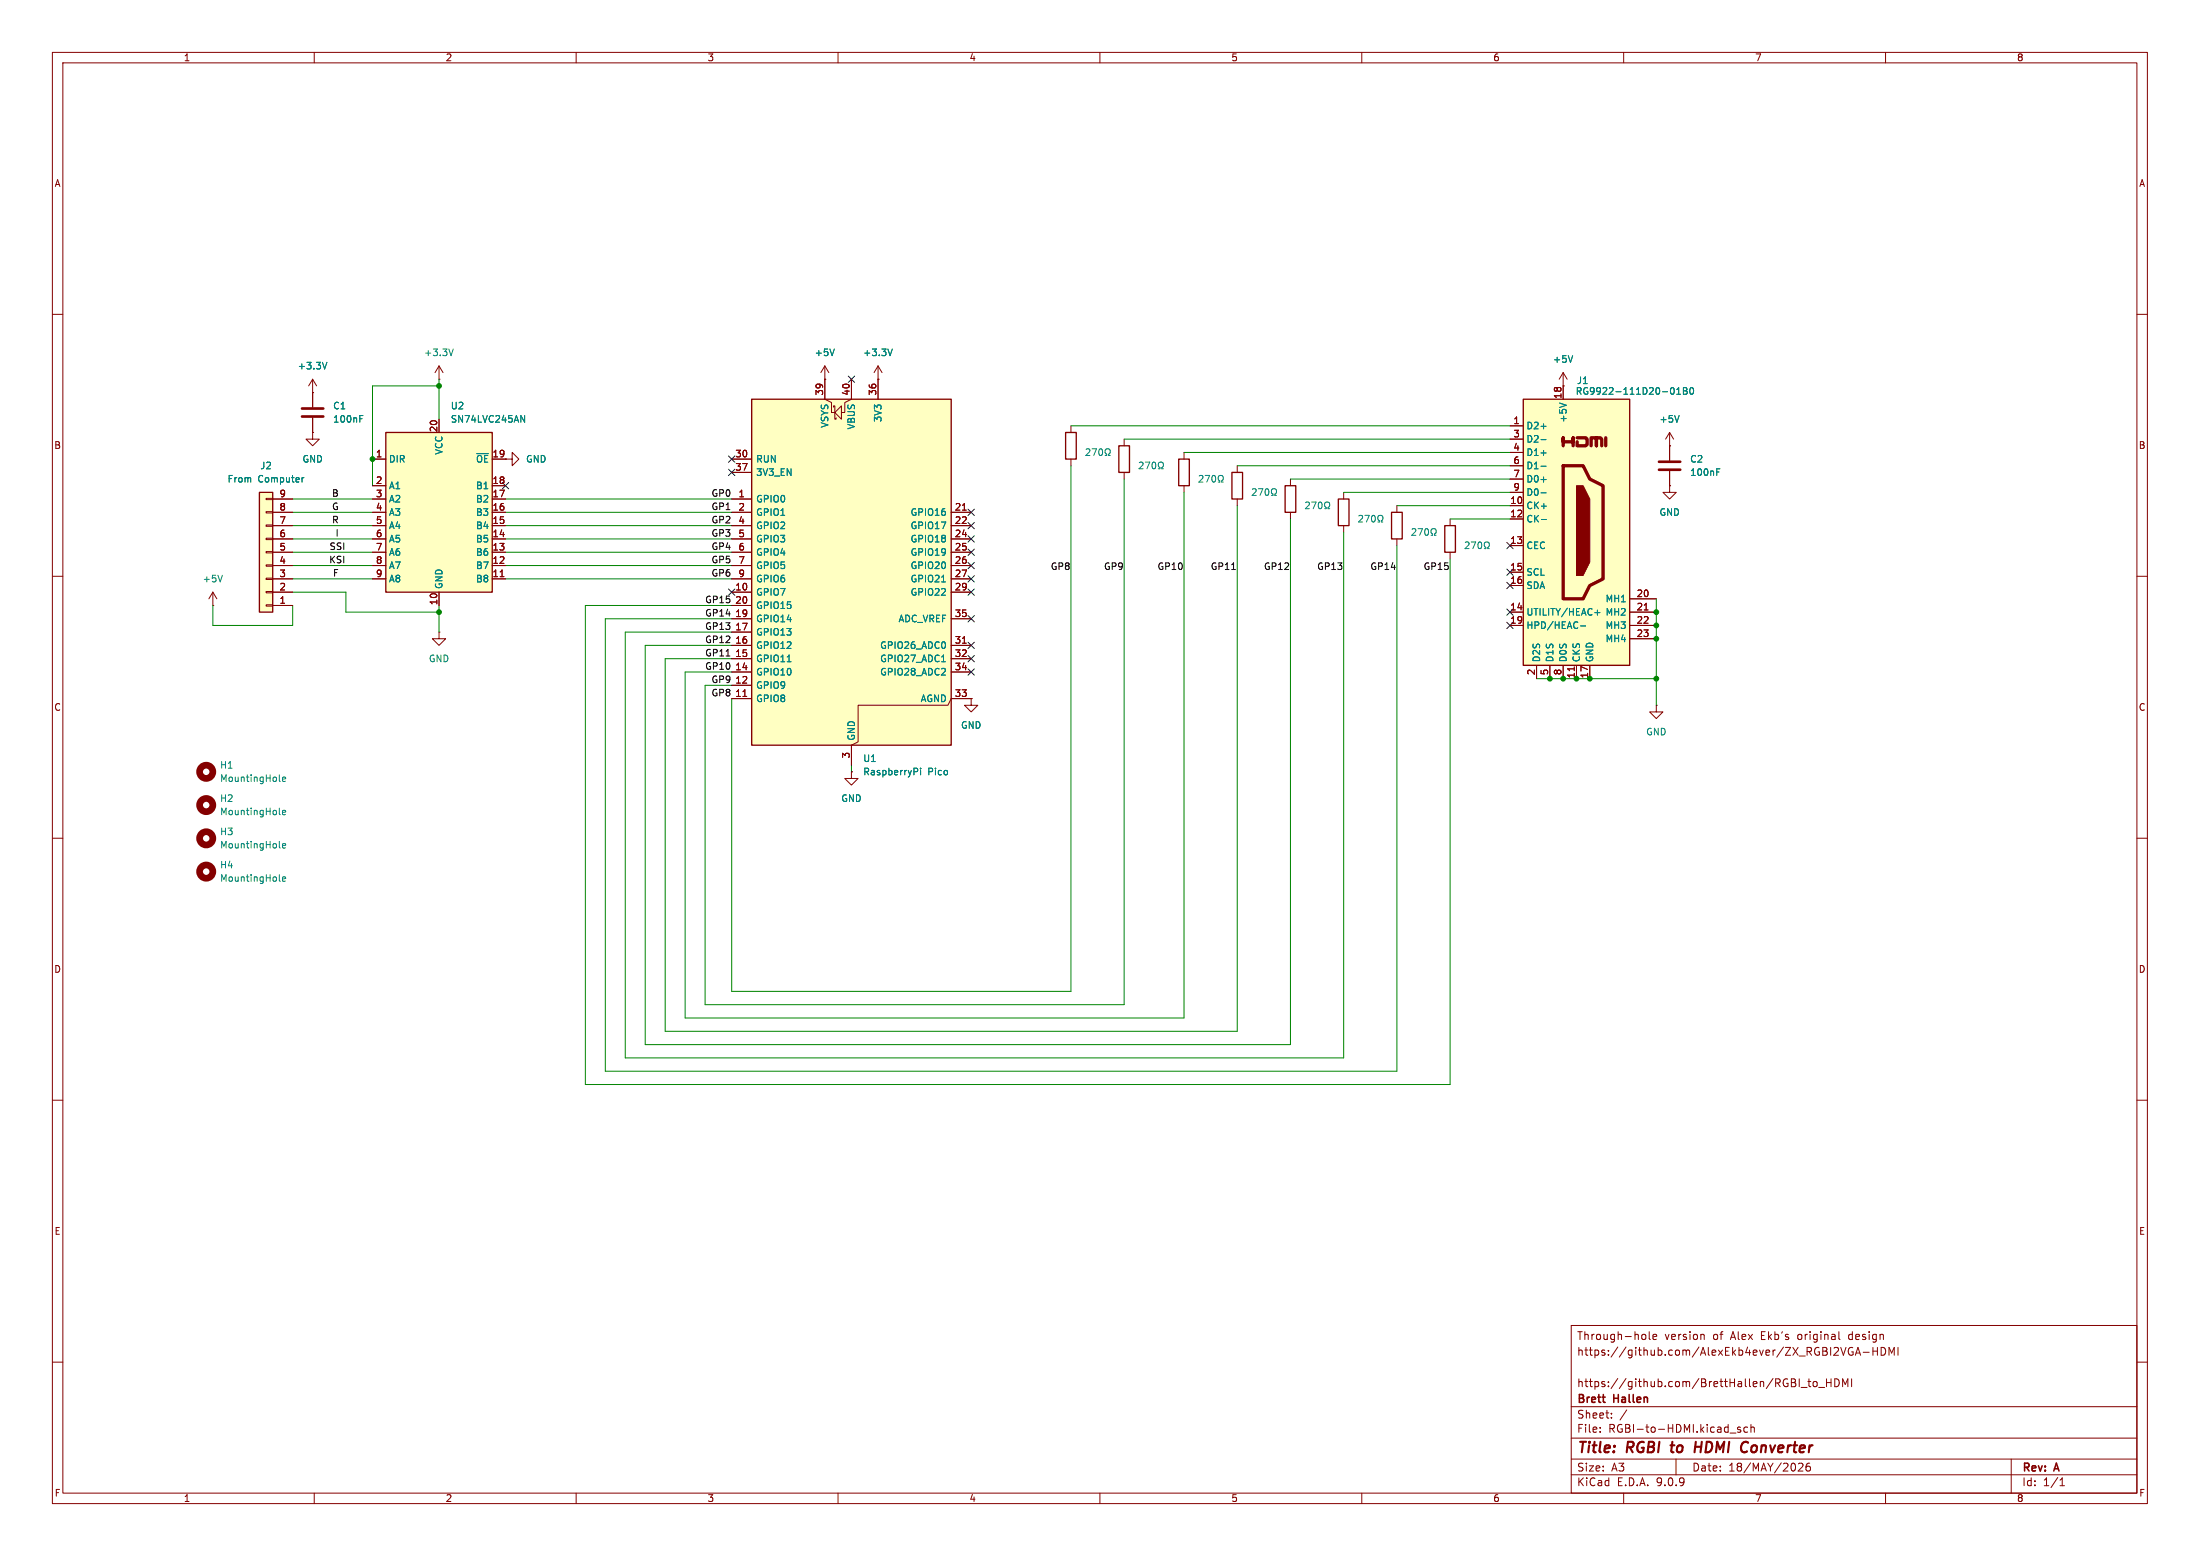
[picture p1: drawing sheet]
<svg xmlns="http://www.w3.org/2000/svg" width="297mm" height="210mm" viewBox="0 0 297 210" stroke-linecap="round" stroke-linejoin="round" font-family="sans-serif">
<g fill="none" stroke="#840000" stroke-width=".14">
<path d="M7.1 7.1h282.8v195.8h-282.8zM8.5 8.5h280v193h-280zM42.4 7.1v1.4M77.8 7.1v1.4M113.1 7.1v1.4M148.5 7.1v1.4M183.8 7.1v1.4M219.2 7.1v1.4M254.6 7.1v1.4M7.1 42.4h1.4M288.5 42.4h1.4M7.1 77.8h1.4"/>
<path d="M181.4 66.5v.9M181.4 70.9v.9M288.5 77.8h1.4M7.1 113.1h1.4M288.5 113.1h1.4M7.1 148.5h1.4M288.5 148.5h1.4M212.1 178.9h76.4v22.6h-76.4zM222.6 179.7v.9l.2 .2M248.3 179.7v.9l.1 .2M7.1 183.8h1.4M212.1 199h76.4"/>
<path d="M212.1 196.9h76.4M212.1 194.1h76.4M212.1 189.9h76.4M216 193.2v.1M216 192.7v.1M217.5 191.3v.1M217.5 190.7v.1M219.6 190.3l-.9 1.4M222 180.1l.2 .2v.3l-.2 .2M223.1 180.4l.6-.1-.1-.2h-.3l-.2 .1 .1 .5h.4M226.3 196.9v2.1M229.8 180.1h.2l.1 .1v.6"/>
<path d="M233.6 193.4h.8M235 192.7l-.3-.1-.1 .2v.1l.4 .1v.3h-.4M235.9 192.7l-.3-.1-.2 .2 .1 .5h.4M236.4 192.7l.1-.1 .3 .1v.6M236.4 192.2v1.1M242.8 197.6l.4-.1 .2 .1v.2l-.7 .7h.7M243.1 187.3h.9M244.1 186.5h.4M244.2 186.1v.9l.3 .2M244.3 197.5a.42 .42 0 0 0-.5 .4v.4l.1 .2h.3l.2-.1v-.3l-.1-.2h-.3l-.2 .2M244.9 186.5h.2l.2 .2v.3l-.2 .2-.2-.1-.1-.1zM245.5 187.3h.8"/>
<path d="M246.6 186.1v1.1M246.6 186.6h.6M247.2 186.1v1.1M247.7 186.1a.54 .54 0 0 1 .6 .5 .54 .54 0 0 1-.6 .6zM248.8 187.2v-1.1l.3 .8 .4-.8v1.1M250 186.1v1.1M250.1 181.9a.49 .49 0 0 0-.6 .5 .49 .49 0 0 0 .6 .5l.1-.4h-.2M250.5 182.9l.3-1 .4 1M250.6 182.6h.5M251.5 182.5h.8M252.8 181.9v1M252.8 182.4h.7"/>
<path d="M253.5 181.9v1M254 181.9a.54 .54 0 0 1 .6 .5 .54 .54 0 0 1-.6 .5zM255 182.9v-1l.4 .7 .3-.7v1M256.2 181.9v1M271.5 196.9v4.6M278.1 199.8l.3-.3v1M288.5 183.8h1.4M42.4 201.5v1.4M77.8 201.5v1.4M113.1 201.5v1.4M148.5 201.5v1.4M183.8 201.5v1.4"/>
<path d="M219.2 201.5v1.4M254.6 201.5v1.4M278.1 200.5h.6"/>
</g>
<path d="M225.5 195.1h.6M225.8 194.6l-.2 1.2 .2 .2M228.9 195.3h.8M228.9 194.6l-.1 1.4M235.7 194.6l.3 .1M235.8 195.9h.1" fill="none" stroke="#840000" stroke-width=".28"/>
<path d="M180.7 67.4h1.4v3.5h-1.4z" fill="none" stroke="#840000" stroke-width=".18"/>
<path d="M183.4 69.6h.4l.2 .2-.6 .7h.6M184.3 69.6h.6l-.4 .9M185.2 69.6h.2a.48 .48 0 0 1 .3 .4 .48 .48 0 0 1-.3 .5l-.2-.4zM186 70.5h.2v-.2a.38 .38 0 0 1-.2-.5 .38 .38 0 0 1 .6-.2l.1 .4-.2 .3v.2h.2M37.7 109.8l.1 .2M37.7 114.3l.1 .2M38.1 109.7l.5-.1-.1-.2h-.2l-.2 .1 .1 .4h.3M38.1 114.2l.5-.1-.1-.2h-.2l-.2 .1 .1 .4h.3" fill="none" stroke="#008484" stroke-width=".14"/>
<g fill="none" stroke="#840000" stroke-width=".9">
<circle cx="27.8" cy="113.1" r=".9"/>
<circle cx="27.8" cy="108.7" r=".9"/>
</g>
<path d="M205.6 53.9h14.4v35.9h-14.4z" fill="#ffffc2"/>
<path d="M212.9 59.1h1.2l.2 .2v.7l-.2 .2h-1.2v-.6M216.8 59.1v1.1M211 60.2v-1.1v.5h1.4v-.5v1.1M211 62.9h2.7l.9 1.8 1.8 .9v12.5l-1.8 .9-.9 1.8h-2.7zM214.8 60.2v-1.1h.7v1.1v-1.1h.6l.1 .2v.9" fill="none" stroke="#840000" stroke-width=".45"/>
<path d="M205.6 53.9h14.4v35.9h-14.4z" fill="none" stroke="#840000" stroke-width=".18"/>
<path d="M212.8 65.6h.9l.9 1.8v8.5l-.9 1.8h-.9z" fill="#840000" stroke="#840000" stroke-width=".14"/>
<g fill="none" stroke="#840000" stroke-width=".14">
<path d="M203.8 57.5h1.8M203.8 59.3h1.8M211 52.1v1.8M203.8 61.1h1.8M203.8 62.9h1.8M203.8 64.7h1.8M203.8 66.5h1.8M203.8 68.2h1.8M203.8 70h1.8M203.8 73.6h1.8M203.8 77.2h1.8M203.8 79h1.8"/>
<path d="M203.8 82.6h1.8M203.8 84.4h1.8M207.4 89.8v1.8M209.2 89.8v1.8M211 89.8v1.8M212.5 90v.5M212.8 89.8v1.8M214.6 89.8v1.8M220 82.6h3.6M220 84.4h3.6M220 80.8h3.6M220 86.2h3.6"/>
<path d="M222 82.3h.5"/>
</g>
<g fill="none" stroke="#008484" stroke-width=".14">
<path d="M208 57.5h.7M208 59.3h.7M210.5 54.4l.9 .3M225.8 52.3a.56 .56 0 0 1 0 .9M226.4 53.2h.5M226.4 52.6l.2-.3v.9M227.3 52.3h.3l.1 .2-.1 .2 .1 .1 .1 .2-.2 .2h-.3zM227.3 52.7h.3M228.2 52.4l.1-.1a.48 .48 0 0 1 .3 .5 .48 .48 0 0 1-.3 .4 .6 .6 0 0 1-.1-.8zM208 61.1h.7M208 62.9h.7M208 64.7h.7"/>
<path d="M208 66.5h.7M208.1 70.1h.7M213.4 84.5h.7M215.3 82.7h.7M215.7 82.3v.7"/>
</g>
<path d="M35 66.5h1.8v16.1h-1.8z" fill="#ffffc2"/>
<path d="M35 66.5h1.8v16.1h-1.8z" fill="none" stroke="#840000" stroke-width=".18"/>
<g fill="none" stroke="#840000" stroke-width=".14">
<path d="M42.2 53h.1M42.2 58.4v.9h.9l-.9 .9-.9-.9h.9M42.2 58.4h.1M42.2 51.2v3.8M42.2 56.4v2M42.2 51.2l-.5 .9M42.2 51.2l.5 .9M59.3 51.2h.1M59.3 49.4l-.6 .9M59.3 49.4l.5 .9M59.3 49.4v1.8M28.7 79.9l-.5 .9"/>
<path d="M28.7 79.9l.6 .9M28.7 79.9v1.8M35.9 79.8h.9v.2h-.9zM35.9 78h.9v.2h-.9zM35.9 76.2h.9v.2h-.9zM35.9 74.4h.9v.2h-.9zM35.9 72.6h.9v.2h-.9zM35.9 70.9h.9v.1h-.9zM35.9 69.1h.9v.1h-.9zM35.9 67.3h.9v.1h-.9zM36.8 79.9h2.7M36.8 78.1h2.7"/>
<path d="M36.8 76.3h2.7M36.8 74.5h2.7M36.8 72.7h2.7M36.8 70.9h2.7M36.8 69.1h2.7M36.8 67.4h2.7M28.7 81.7h.1M35.9 81.6h.9v.2h-.9zM36.8 81.7h2.7"/>
</g>
<path d="M44.1 48.9l-.3 .9M48.6 56.5h.3M48.6 56.1h.4M61.2 47.1l-.3 .9M30 77.6l-.3 .9M40.8 64.5v.6M41 64.5l-.2 .1" fill="none" stroke="#008484" stroke-width=".14"/>
<path d="M40.8 55.1h2.8M40.8 56.2h2.8" fill="none" stroke="#840000" stroke-width=".36"/>
<path d="M52.1 58.4h14.4v21.5h-14.4z" fill="#ffffc2"/>
<path d="M52.1 58.4h14.4v21.5h-14.4zM151 60.2h1.5v3.6h-1.5zM159.1 62h1.5v3.6h-1.5z" fill="none" stroke="#840000" stroke-width=".18"/>
<g fill="none" stroke="#840000" stroke-width=".14">
<path d="M59.3 56.6v1.8M151.8 59.3v.9M211 52.1h.1M211 50.3l-.5 .9M211 50.3l.6 .9M211 50.3v1.8M225.4 58.4v3.7M225.4 58.4l-.5 .9M225.4 58.4l.5 .9M50.3 62h1.8M50.3 65.6h1.8M50.3 67.4h1.8"/>
<path d="M50.3 69.1h1.8M50.3 70.9h1.8M50.3 72.7h1.8M50.3 74.5h1.8M50.3 76.3h1.8M50.3 78.1h1.8M59.3 79.9v1.8M66.5 62h1.7M66.5 65.6h1.7M66.5 67.4h1.7M66.5 69.1h1.7M66.5 70.9h1.7"/>
<path d="M66.5 72.7h1.7M66.5 74.5h1.7M66.5 76.3h1.7M66.5 78.1h1.7M67.5 77.8h.5M68.2 62h.9v-.9l.9 .9-.9 .9v-.9M68.2 62h.1M151.8 63.8v.9M159.8 61.1v.9M159.8 65.6v.9M225.4 65.6v.9h.9l-.9 .9-.9-.9h.9M225.4 65.6h.1"/>
<path d="M225.4 60.2h.1M225.4 63.6v2M223.6 95.2v.9h.9l-.9 .9-.9-.9h.9M223.6 95.2h.1M114.9 104.2v.9h.9l-.9 .9-.9-.9h.9M114.9 104.2h.1"/>
</g>
<g fill="none" stroke="#008484" stroke-width=".14">
<path d="M70.3 56.1l.5 .9v-.9M212.3 48l-.3 .9M226.7 56.1l-.3 .9M153.8 62.5l.4-.1 .1 .2-.5 .7h.5M154.6 62.4h.6l-.4 .9M155.6 62.4h.1a.48 .48 0 0 1 .3 .4 .48 .48 0 0 1-.3 .5 .6 .6 0 0 1-.1-.9zM156.4 63.3h.2v-.2a.38 .38 0 0 1-.2-.5 .38 .38 0 0 1 .5-.2l.2 .4-.3 .3v.2h.3M161.9 64.3l.3-.1 .2 .2-.6 .7h.6M162.7 64.2h.6l-.4 .9M163.7 64.2h.1a.48 .48 0 0 1 .3 .4 .48 .48 0 0 1-.3 .5 .6 .6 0 0 1-.1-.9zM164.5 65.1h.2v-.2a.38 .38 0 0 1-.2-.5 .38 .38 0 0 1 .5-.2l.1 .4-.2 .3v.2h.2M231.8 63.7h.3"/>
<path d="M231.8 63.3h.4M37.7 105.3l.1 .2M37.7 118.8l.1 .1M38.1 105.2l.5-.1-.1-.2h-.2l-.2 .1 .1 .4h.3M38.1 118.6h.5l-.1-.2-.2-.1-.2 .2 .1 .4h.3"/>
</g>
<path d="M224 62.3h2.8M224 63.4h2.8" fill="none" stroke="#840000" stroke-width=".36"/>
<g fill="none" stroke="#840000" stroke-width=".9">
<circle cx="27.8" cy="104.2" r=".9"/>
<circle cx="27.8" cy="117.6" r=".9"/>
</g>
<path d="M101.5 53.9h26.9v46.7h-26.9z" fill="#ffffc2"/>
<path d="M101.5 53.9h26.9v46.7h-26.9zM143.9 58.4h1.4v3.6h-1.4zM166.3 63.8h1.4v3.6h-1.4zM173.5 65.6h1.4v3.5h-1.4zM187.9 69.1h1.4v3.6h-1.4zM195 70.9h1.5v3.6h-1.5z" fill="none" stroke="#840000" stroke-width=".18"/>
<g fill="none" stroke="#840000" stroke-width=".14">
<path d="M42.2 53h.1M42.2 58.4h.1M42.2 53v2M42.2 56.4v2M59.3 56.6v1.8M111.4 49.4v4.5l.9 .4v1.4h.4M111.4 51.2h.1M111.4 49.4l-.6 .9M111.4 49.4l.5 .9M112.5 55v-.2h.2v1.8h.2v-.2M113.6 54.8v1.8l-.9-.9zM114.9 51.2v2.7l-.9 .4v1.4h-.4"/>
<path d="M118.5 51.2h.1M118.5 49.4v4.5M118.5 49.4l-.5 .9M118.5 49.4l.6 .9M144.6 57.5v.9M203.8 57.5h1.8M203.8 59.3h1.8M211 52.1h.1M211 52.1v1.8M36.8 67.4h2.7M36.8 69.1h2.7M36.8 70.9h2.7"/>
<path d="M36.8 72.7h2.7M36.8 74.5h2.7M36.8 76.3h2.7M36.8 78.1h2.7M36.8 79.9h2.7M50.3 62h1.8M50.3 67.4h1.8M50.3 69.1h1.8M50.3 70.9h1.8M50.3 72.7h1.8M50.3 74.5h1.8M50.3 76.3h1.8"/>
<path d="M50.3 78.1h1.8M50.3 65.6h1.8M59.3 79.9v1.8M66.5 62h1.7M66.5 67.4h1.7M66.5 69.1h1.7M66.5 70.9h1.7M66.5 72.7h1.7M66.5 74.5h1.7M66.5 76.3h1.7M66.5 78.1h1.7M66.5 65.6h1.7"/>
<path d="M67.5 77.8h.5M68.2 62h.1M98.8 62h2.7M98.8 63.8h2.7M98.8 67.4h2.7M98.8 69.1h2.7M98.8 70.9h2.7M98.8 72.7h2.7M98.8 74.5h2.7M98.8 76.3h2.7M98.8 78.1h2.7M98.8 79.9h2.7"/>
<path d="M128.4 69.1h2.7M128.4 70.9h2.7M128.4 72.7h2.7M128.4 74.5h2.7M128.4 76.3h2.7M128.4 78.1h2.7M128.4 79.9h2.7M129.9 68.9h.5M144.6 62v.9M167 62.9v.9M167 67.4v.8M174.2 64.7v.9"/>
<path d="M174.2 69.1v.9M188.6 68.2v.9M188.6 72.7v.9M195.8 70v.9M195.8 74.5v.9M203.8 61.1h1.8M203.8 62.9h1.8M203.8 64.7h1.8M203.8 66.5h1.8M203.8 68.2h1.8M203.8 70h1.8M203.8 73.6h1.8"/>
<path d="M203.8 77.2h1.8M203.8 79h1.8M225.4 65.6h.1M225.4 60.2h.1M225.4 60.2v1.9M225.4 63.6v2M36.8 81.7h2.7M59.3 85.3v.9h.9l-.9 .9-.9-.9h.9M59.3 85.3h.1M98.8 81.7h2.7M98.8 83.5h2.7M98.8 85.3h2.7"/>
<path d="M98.8 87.1h2.7M98.8 88.9h2.7M98.8 90.7h2.7M98.8 92.5h2.7M98.8 94.3h2.7M100.3 94h.5M128.4 83.5h2.7M128.4 87.1h2.7M128.4 88.9h2.7M128.4 90.7h2.7M129.9 86.8h.5M131.1 94.3h-2.7l-.4 .9h-12.2v4.9l-.9 .5v2.7"/>
<path d="M131.1 94.3v.9h.9l-.9 .9-.9-.9h.9M131.1 94.3h.1M203.8 82.6h1.8M203.8 84.4h1.8M207.4 89.8v1.8M209.2 89.8v1.8M211 89.8v1.8M212.5 90v.5M212.8 89.8v1.8M214.6 89.8v1.8M220 82.6h3.6M220 84.4h3.6"/>
<path d="M220 80.8h3.6M220 86.2h3.6M222 82.3h.5M114.9 104.2h.1"/>
</g>
<g fill="none" stroke="#008484" stroke-width=".14">
<path d="M44.1 48.9l-.3 .9M48.6 56.5h.3M48.6 56.1h.4M70.3 56.1l.5 .9v-.9M112.6 47.1l-.3 .9M120.5 47.1l-.3 .9M208 57.5h.7M208 59.3h.7M210.5 54.4l.9 .3M212.3 48l-.3 .9M225.8 52.3a.56 .56 0 0 1 0 .9M226.4 52.6l.2-.3v.9"/>
<path d="M226.4 53.2h.5M226.7 56.1l-.3 .9M227.3 52.3h.3l.1 .2-.1 .2 .1 .1 .1 .2-.2 .2h-.3zM227.3 52.7h.3M228.2 52.4l.1-.1a.48 .48 0 0 1 .3 .5 .48 .48 0 0 1-.3 .4 .6 .6 0 0 1-.1-.8zM40.8 64.5v.6M41 64.5l-.2 .1M127.1 78.5h.5M146.6 60.7l.4-.1 .1 .2-.5 .7h.5M147.4 60.6h.6l-.3 .9M148.5 60.6a.48 .48 0 0 1 .4 .4 .48 .48 0 0 1-.4 .5 .6 .6 0 0 1 0-.9zM149.2 61.5h.2v-.2a.38 .38 0 0 1-.2-.5 .38 .38 0 0 1 .5-.2l.2 .4-.2 .3v.2h.2"/>
<path d="M169.1 66h.3l.2 .2-.6 .7h.6M169.9 66h.6l-.4 .9M170.9 66h.1a.48 .48 0 0 1 .3 .4 .48 .48 0 0 1-.3 .5l-.2-.4zM171.6 66.9h.3v-.2a.38 .38 0 0 1-.2-.5 .38 .38 0 0 1 .5-.2l.1 .4-.2 .3v.2h.2M176.3 67.8h.3l.2 .2-.6 .7h.6M177.1 67.8h.6l-.4 .9M178.1 67.8h.1a.48 .48 0 0 1 .3 .4 .48 .48 0 0 1-.3 .5l-.2-.4zM178.8 68.7h.2v-.2a.38 .38 0 0 1-.2-.5 .38 .38 0 0 1 .6-.2l.1 .4-.2 .3v.2h.2M190.6 71.4h.4l.1 .2-.5 .6h.5M191.4 71.4h.6l-.3 .8M192.5 71.4h.1a.48 .48 0 0 1 .3 .4 .48 .48 0 0 1-.3 .4 .6 .6 0 0 1-.1-.8zM193.2 72.2h.2v-.1a.38 .38 0 0 1-.2-.5 .38 .38 0 0 1 .5-.2l.2 .4-.2 .3v.1h.2"/>
<path d="M197.8 73.2l.4-.1 .1 .3-.5 .6h.5M198.6 73.1h.6l-.4 .9M199.6 73.2l.1-.1a.48 .48 0 0 1 .3 .5 .48 .48 0 0 1-.3 .4l-.2-.3zM200.4 74h.2v-.1a.38 .38 0 0 1-.2-.5 .38 .38 0 0 1 .5-.2l.2 .4-.3 .3v.1h.3M208 61.1h.7M208 62.9h.7M208 64.7h.7M208 66.5h.7M208.1 70.1h.7M231.8 63.7h.3M231.8 63.3h.4M106.3 89.3h.5"/>
<path d="M127.1 89.3h.5M213.4 84.5h.7M215.3 82.7h.7M215.7 82.3v.7M123.4 103.7h.3l.2 .2-.1 .2-.4 .1M124.3 103.7v.1M124.3 104v.6"/>
</g>
<path d="M166.3 76.9h.5M98 88.5h.5" fill="none" stroke="#000" stroke-width=".14"/>
<g fill="none" stroke="#008400" stroke-width=".14">
<path d="M59.3 51.2v5.4M59.3 52.1h-9v13.5M144.6 57.5h59.2M151.8 59.3h52M39.5 79.9h7.2v2.7h12.6M39.5 72.7h10.8M39.5 70.9h10.8M39.5 69.1h10.8M39.5 67.4h10.8M39.5 78.1h10.8M39.5 76.3h10.8M39.5 74.5h10.8"/>
<path d="M68.2 72.7h30.6M68.2 70.9h30.6M68.2 69.1h30.6M68.2 67.4h30.6M68.2 78.1h30.6M68.2 76.3h30.6M68.2 74.5h30.6M144.6 62.9v70.9h-45.8v-39.5M151.8 64.7v70.9h-56.6v-43.1h3.6M159.8 66.5v70.9h-67.3v-46.7h6.3M159.8 61.1h44M167 62.9h36.8"/>
<path d="M167 68.2v71h-77.2v-50.3h9M174.2 70v71h-87.1v-53.9h11.7M174.2 64.7h29.6M181.4 66.5h22.4M181.4 71.8v71h-97v-57.5h14.4M188.6 68.2h15.2M188.6 73.6v71h-106.9v-61.1h17.1M195.8 75.4v71h-116.8v-64.7h19.8M195.8 70h8M28.7 81.7v2.7h10.8v-2.7M59.3 81.7v3.6M207.4 91.6h16.2"/>
<path d="M223.6 80.8v14.4M114.9 103.3v.9"/>
</g>
<g fill="none" stroke="#000084" stroke-width=".14">
<path d="M114.5 50.8l.9 .8M115.4 50.8l-.9 .8M67.8 65.1l.9 .9M68.7 65.1l-.9 .9M98.3 63.3l.9 .9M98.3 61.5l.9 .9M98.3 79.5l.9 .9M99.2 63.3l-.9 .9M99.2 61.5l-.9 .9M99.2 79.5l-.9 .9M130.7 68.7l.8 .9M130.7 70.5l.8 .9"/>
<path d="M130.7 75.9l.8 .9M130.7 74.1l.8 .9M130.7 72.3l.8 .9M130.7 79.5l.8 .9M130.7 77.7l.8 .9M131.5 68.7l-.8 .9M131.5 70.5l-.8 .9M131.5 75.9l-.8 .9M131.5 74.1l-.8 .9M131.5 72.3l-.8 .9M131.5 79.5l-.8 .9M131.5 77.7l-.8 .9"/>
<path d="M203.4 76.8l.9 .9M203.4 78.6l.9 .9M203.4 73.2l.9 .9M204.3 76.8l-.9 .9M204.3 78.6l-.9 .9M204.3 73.2l-.9 .9M130.7 90.3l.8 .8M130.7 88.5l.8 .8M130.7 86.7l.8 .8M130.7 83.1l.8 .8M131.5 90.3l-.8 .8M131.5 88.5l-.8 .8"/>
<path d="M131.5 86.7l-.8 .8M131.5 83.1l-.8 .8M203.4 84l.9 .8M203.4 82.2l.9 .8M204.3 84l-.9 .8M204.3 82.2l-.9 .8"/>
</g>
<g fill="#008400" stroke="#008400" stroke-width=".14">
<circle cx="209.2" cy="91.6" r=".32"/>
<circle cx="214.6" cy="91.6" r=".32"/>
<circle cx="212.8" cy="91.6" r=".32"/>
<circle cx="211" cy="91.6" r=".32"/>
<circle cx="223.6" cy="84.4" r=".32"/>
<circle cx="223.6" cy="82.6" r=".32"/>
<circle cx="223.6" cy="86.2" r=".32"/>
<circle cx="223.6" cy="91.6" r=".32"/>
<circle cx="59.3" cy="52.1" r=".32"/>
<circle cx="59.3" cy="82.6" r=".32"/>
<circle cx="50.3" cy="62" r=".32"/>
</g>
<g font-size="2" fill="#840000">
<text x="212.8" y="196.5">Title:</text>
<text x="219.7" y="196.5">RGBI</text>
<text x="226.2" y="196.5">to</text>
<text x="229.9" y="196.5">HDMI</text>
<text x="236.8" y="196.5">Converter</text>
</g>
<g font-size="1.5" fill="#840000">
<text x="212.8" y="183.1">https://github.com/AlexEkb4ever/ZX_RGBI2VGA-HDMI</text>
<text x="212.8" y="181">Through-hole</text>
<text x="224.7" y="181">version</text>
<text x="231.3" y="181">of</text>
<text x="233.8" y="181">Alex</text>
<text x="237.9" y="181">Ekb's</text>
<text x="243" y="181">original</text>
<text x="250" y="181">design</text>
<text x="212.8" y="191.6">Sheet:</text>
<text x="212.8" y="189.6">Brett</text>
<text x="212.8" y="187.4">https://github.com/BrettHallen/RGBI_to_HDMI</text>
<text x="217.9" y="189.6">Hallen</text>
<text x="212.8" y="193.5">File:</text>
<text x="217.1" y="193.5">RGBI-to-HDMI.kicad_sch</text>
<text x="212.8" y="200.7">KiCad</text>
<text x="212.8" y="198.7">Size:</text>
<text x="217.5" y="198.7">A3</text>
<text x="218.3" y="200.7">E.D.A.</text>
<text x="223.7" y="200.7">9.0.9</text>
<text x="228.4" y="198.7">Date:</text>
<text x="233.3" y="198.7">18/MAY/2026</text>
<text x="272.9" y="198.9">Rev:</text>
<text x="272.9" y="200.7">Id:</text>
<text x="275.8" y="200.7">1/1</text>
<text x="277.4" y="198.9">A</text>
</g>
<g font-size="1.3" fill="#840000">
<text x="24.7" y="8.4">1</text>
<text x="60.1" y="8.4">2</text>
<text x="95.5" y="8.4">3</text>
<text x="130.8" y="8.4">4</text>
<text x="166.2" y="8.4">5</text>
<text x="201.5" y="8.4">6</text>
<text x="236.9" y="8.4">7</text>
<text x="272.2" y="8.4">8</text>
<text x="7.3" y="25.4">A</text>
<text x="288.7" y="25.4">A</text>
<text x="111.2" y="53.5" transform="rotate(-90 111.2 53.5)">39</text>
<text x="114.8" y="53.5" transform="rotate(-90 114.8 53.5)">40</text>
<text x="118.4" y="53.5" transform="rotate(-90 118.4 53.5)">36</text>
<text x="210.9" y="53.9" transform="rotate(-90 210.9 53.9)">18</text>
<text x="59.1" y="58.4" transform="rotate(-90 59.1 58.4)">20</text>
<text x="204.2" y="57.3">1</text>
<text x="204.2" y="59.1">3</text>
<text x="7.2" y="60.7">B</text>
<text x="50.7" y="61.8">1</text>
<text x="50.7" y="65.4">2</text>
<text x="66.4" y="61.8">19</text>
<text x="66.4" y="65.4">18</text>
<text x="99.2" y="61.8">30</text>
<text x="99.2" y="63.6">37</text>
<text x="204.2" y="60.9">4</text>
<text x="204.2" y="62.7">6</text>
<text x="204.2" y="64.5">7</text>
<text x="288.7" y="60.7">B</text>
<text x="37.7" y="70.8">7</text>
<text x="37.7" y="69">8</text>
<text x="37.7" y="67.2">9</text>
<text x="50.7" y="67.2">3</text>
<text x="50.7" y="69">4</text>
<text x="50.7" y="70.8">5</text>
<text x="66.4" y="67.2">17</text>
<text x="66.4" y="69">16</text>
<text x="66.4" y="70.8">15</text>
<text x="99.6" y="67.2">1</text>
<text x="99.6" y="69">2</text>
<text x="99.6" y="70.8">4</text>
<text x="128.8" y="69">21</text>
<text x="128.8" y="70.8">22</text>
<text x="203.8" y="68.1">10</text>
<text x="203.8" y="69.9">12</text>
<text x="204.2" y="66.3">9</text>
<text x="37.7" y="77.9">3</text>
<text x="37.7" y="76.2">4</text>
<text x="37.7" y="74.4">5</text>
<text x="37.7" y="72.6">6</text>
<text x="50.7" y="72.6">6</text>
<text x="50.7" y="74.4">7</text>
<text x="50.7" y="76.2">8</text>
<text x="50.7" y="77.9">9</text>
<text x="66.4" y="72.6">14</text>
<text x="66.4" y="74.4">13</text>
<text x="66.4" y="76.2">12</text>
<text x="66.4" y="77.9">11</text>
<text x="99.6" y="72.6">5</text>
<text x="99.6" y="74.4">6</text>
<text x="99.6" y="76.2">7</text>
<text x="99.6" y="77.9">9</text>
<text x="128.8" y="72.6">24</text>
<text x="128.8" y="74.4">25</text>
<text x="128.8" y="76.2">26</text>
<text x="128.8" y="77.9">27</text>
<text x="203.8" y="73.5">13</text>
<text x="203.8" y="77">15</text>
<text x="37.7" y="81.5">1</text>
<text x="37.7" y="79.7">2</text>
<text x="59.1" y="81.7" transform="rotate(-90 59.1 81.7)">10</text>
<text x="99.2" y="79.7">10</text>
<text x="99.2" y="81.5">20</text>
<text x="99.2" y="83.3">19</text>
<text x="128.8" y="79.7">29</text>
<text x="128.8" y="83.3">35</text>
<text x="203.8" y="78.8">16</text>
<text x="203.8" y="82.4">14</text>
<text x="220.9" y="80.6">20</text>
<text x="220.9" y="82.4">21</text>
<text x="99.2" y="85.1">17</text>
<text x="99.2" y="86.9">16</text>
<text x="99.2" y="88.7">15</text>
<text x="128.8" y="86.9">31</text>
<text x="128.8" y="88.7">32</text>
<text x="203.8" y="84.2">19</text>
<text x="220.9" y="84.2">22</text>
<text x="220.9" y="86">23</text>
<text x="99.2" y="90.5">14</text>
<text x="99.2" y="92.3">12</text>
<text x="99.2" y="94.1">11</text>
<text x="128.8" y="90.5">34</text>
<text x="128.8" y="94.1">33</text>
<text x="207.3" y="91.2" transform="rotate(-90 207.3 91.2)">2</text>
<text x="209.1" y="91.2" transform="rotate(-90 209.1 91.2)">5</text>
<text x="210.9" y="91.2" transform="rotate(-90 210.9 91.2)">8</text>
<text x="212.6" y="91.6" transform="rotate(-90 212.6 91.6)">11</text>
<text x="214.4" y="91.6" transform="rotate(-90 214.4 91.6)">17</text>
<text x="7.2" y="96.1">C</text>
<text x="288.7" y="96.1">C</text>
<text x="114.8" y="102.4" transform="rotate(-90 114.8 102.4)">3</text>
<text x="7.2" y="131.4">D</text>
<text x="288.7" y="131.4">D</text>
<text x="7.3" y="166.8">E</text>
<text x="288.7" y="166.8">E</text>
<text x="7.3" y="202.1">F</text>
<text x="24.7" y="202.9">1</text>
<text x="60.1" y="202.9">2</text>
<text x="95.5" y="202.9">3</text>
<text x="130.8" y="202.9">4</text>
<text x="166.2" y="202.9">5</text>
<text x="201.5" y="202.9">6</text>
<text x="236.9" y="202.9">7</text>
<text x="272.2" y="202.9">8</text>
<text x="288.7" y="202.1">F</text>
</g>
<g font-size="1.3" fill="#008484">
<text x="40.1" y="50">+3.3V</text>
<text x="57.2" y="48.2">+3.3V</text>
<text x="109.9" y="48.2">+5V</text>
<text x="116.5" y="48.2">+3.3V</text>
<text x="209.6" y="49.1">+5V</text>
<text x="212.7" y="53.4">RG9922-111D20-01B0</text>
<text x="212.8" y="52">J1</text>
<text x="44.9" y="55.4">C1</text>
<text x="44.9" y="57.2">100nF</text>
<text x="60.8" y="57.2">SN74LVC245AN</text>
<text x="60.8" y="55.4">U2</text>
<text x="112" y="57.8" transform="rotate(-90 112 57.8)">VSYS</text>
<text x="115.6" y="58" transform="rotate(-90 115.6 58)">VBUS</text>
<text x="119.1" y="57" transform="rotate(-90 119.1 57)">3V3</text>
<text x="206" y="58.1">D2+</text>
<text x="206" y="59.9">D2-</text>
<text x="211.6" y="57.1" transform="rotate(-90 211.6 57.1)">+5V</text>
<text x="224" y="57.2">+5V</text>
<text x="30.7" y="65.3">From</text>
<text x="34.8" y="65.3">Computer</text>
<text x="35.1" y="63.5">J2</text>
<text x="40.8" y="62.6">GND</text>
<text x="52.4" y="62.6">DIR</text>
<text x="59.9" y="61.4" transform="rotate(-90 59.9 61.4)">VCC</text>
<text x="64.2" y="62.6">~{OE}</text>
<text x="70.9" y="62.6">GND</text>
<text x="102" y="62.6">RUN</text>
<text x="102" y="64.4">3V3_EN</text>
<text x="206" y="61.7">D1+</text>
<text x="206" y="63.5">D1-</text>
<text x="206" y="65.3">D0+</text>
<text x="228.1" y="62.6">C2</text>
<text x="228.1" y="64.4">100nF</text>
<text x="52.4" y="66.2">A1</text>
<text x="52.4" y="68">A2</text>
<text x="52.4" y="69.8">A3</text>
<text x="52.4" y="71.6">A4</text>
<text x="64.2" y="66.2">B1</text>
<text x="64.2" y="68">B2</text>
<text x="64.2" y="69.8">B3</text>
<text x="64.2" y="71.6">B4</text>
<text x="102" y="68">GPIO0</text>
<text x="102" y="69.8">GPIO1</text>
<text x="102" y="71.6">GPIO2</text>
<text x="122.9" y="69.8">GPIO16</text>
<text x="122.9" y="71.6">GPIO17</text>
<text x="206" y="67.1">D0-</text>
<text x="206" y="68.9">CK+</text>
<text x="206" y="70.7">CK-</text>
<text x="224" y="69.8">GND</text>
<text x="52.4" y="73.3">A5</text>
<text x="52.4" y="75.1">A6</text>
<text x="52.4" y="76.9">A7</text>
<text x="64.2" y="73.3">B5</text>
<text x="64.2" y="75.1">B6</text>
<text x="64.2" y="76.9">B7</text>
<text x="102" y="73.3">GPIO3</text>
<text x="102" y="75.1">GPIO4</text>
<text x="102" y="76.9">GPIO5</text>
<text x="122.9" y="73.3">GPIO18</text>
<text x="122.9" y="75.1">GPIO19</text>
<text x="122.9" y="76.9">GPIO20</text>
<text x="206" y="74.2">CEC</text>
<text x="206" y="77.8">SCL</text>
<text x="27.3" y="78.7">+5V</text>
<text x="52.4" y="78.7">A8</text>
<text x="59.9" y="79.6" transform="rotate(-90 59.9 79.6)">GND</text>
<text x="64.2" y="78.7">B8</text>
<text x="102" y="78.7">GPIO6</text>
<text x="102" y="80.5">GPIO7</text>
<text x="102" y="82.3">GPIO15</text>
<text x="122.9" y="78.7">GPIO21</text>
<text x="122.9" y="80.5">GPIO22</text>
<text x="206" y="79.6">SDA</text>
<text x="206" y="83.2">UTILITY/HEAC+</text>
<text x="216.7" y="81.4">MH1</text>
<text x="216.7" y="83.2">MH2</text>
<text x="57.8" y="89.5">GND</text>
<text x="102" y="84.1">GPIO14</text>
<text x="102" y="85.9">GPIO13</text>
<text x="102" y="87.7">GPIO12</text>
<text x="102" y="89.5">GPIO11</text>
<text x="118.8" y="87.7">GPIO26_ADC0</text>
<text x="118.8" y="89.5">GPIO27_ADC1</text>
<text x="121.2" y="84.1">ADC_VREF</text>
<text x="206" y="85">HPD/HEAC-</text>
<text x="208" y="89.4" transform="rotate(-90 208 89.4)">D2S</text>
<text x="209.8" y="89.4" transform="rotate(-90 209.8 89.4)">D1S</text>
<text x="211.6" y="89.4" transform="rotate(-90 211.6 89.4)">D0S</text>
<text x="213.4" y="89.4" transform="rotate(-90 213.4 89.4)">CKS</text>
<text x="215.2" y="89.4" transform="rotate(-90 215.2 89.4)">GND</text>
<text x="216.7" y="85">MH3</text>
<text x="216.7" y="86.8">MH4</text>
<text x="102" y="91.3">GPIO10</text>
<text x="102" y="93.1">GPIO9</text>
<text x="102" y="94.9">GPIO8</text>
<text x="118.8" y="91.3">GPIO28_ADC2</text>
<text x="124.2" y="94.9">AGND</text>
<text x="115.6" y="100" transform="rotate(-90 115.6 100)">GND</text>
<text x="129.7" y="98.5">GND</text>
<text x="222.2" y="99.4">GND</text>
<text x="29.6" y="103.9">H1</text>
<text x="29.6" y="105.7">MountingHole</text>
<text x="116.5" y="104.8">RaspberryPi</text>
<text x="116.5" y="103">U1</text>
<text x="125.2" y="104.8">Pico</text>
<text x="29.6" y="108.4">H2</text>
<text x="29.6" y="110.2">MountingHole</text>
<text x="29.6" y="112.9">H3</text>
<text x="113.5" y="108.4">GND</text>
<text x="29.6" y="114.7">MountingHole</text>
<text x="29.6" y="117.4">H4</text>
<text x="29.6" y="119.1">MountingHole</text>
</g>
<g font-size="1.3">
<text x="44.8" y="68.9">G</text>
<text x="44.8" y="70.7">R</text>
<text x="44.8" y="67.1">B</text>
<text x="96" y="67.1">GP0</text>
<text x="96" y="68.9">GP1</text>
<text x="96" y="70.7">GP2</text>
<text x="44.4" y="76.1">KSI</text>
<text x="44.4" y="74.3">SSI</text>
<text x="44.9" y="77.9">F</text>
<text x="45.2" y="72.5">I</text>
<text x="96" y="74.3">GP4</text>
<text x="96" y="72.5">GP3</text>
<text x="96" y="77.9">GP6</text>
<text x="96" y="76.1">GP5</text>
<text x="141.8" y="77">GP8</text>
<text x="149" y="77">GP9</text>
<text x="156.2" y="77">GP10</text>
<text x="163.4" y="77">GP11</text>
<text x="170.6" y="77">GP12</text>
<text x="177.7" y="77">GP13</text>
<text x="184.9" y="77">GP14</text>
<text x="192.1" y="77">GP15</text>
<text x="95.1" y="83.3">GP14</text>
<text x="95.1" y="81.5">GP15</text>
<text x="95.1" y="86.9">GP12</text>
<text x="95.1" y="88.7">GP11</text>
<text x="95.1" y="85.1">GP13</text>
<text x="95.1" y="90.5">GP10</text>
<text x="96" y="94">GP8</text>
<text x="96" y="92.2">GP9</text>
</g>
</svg>
